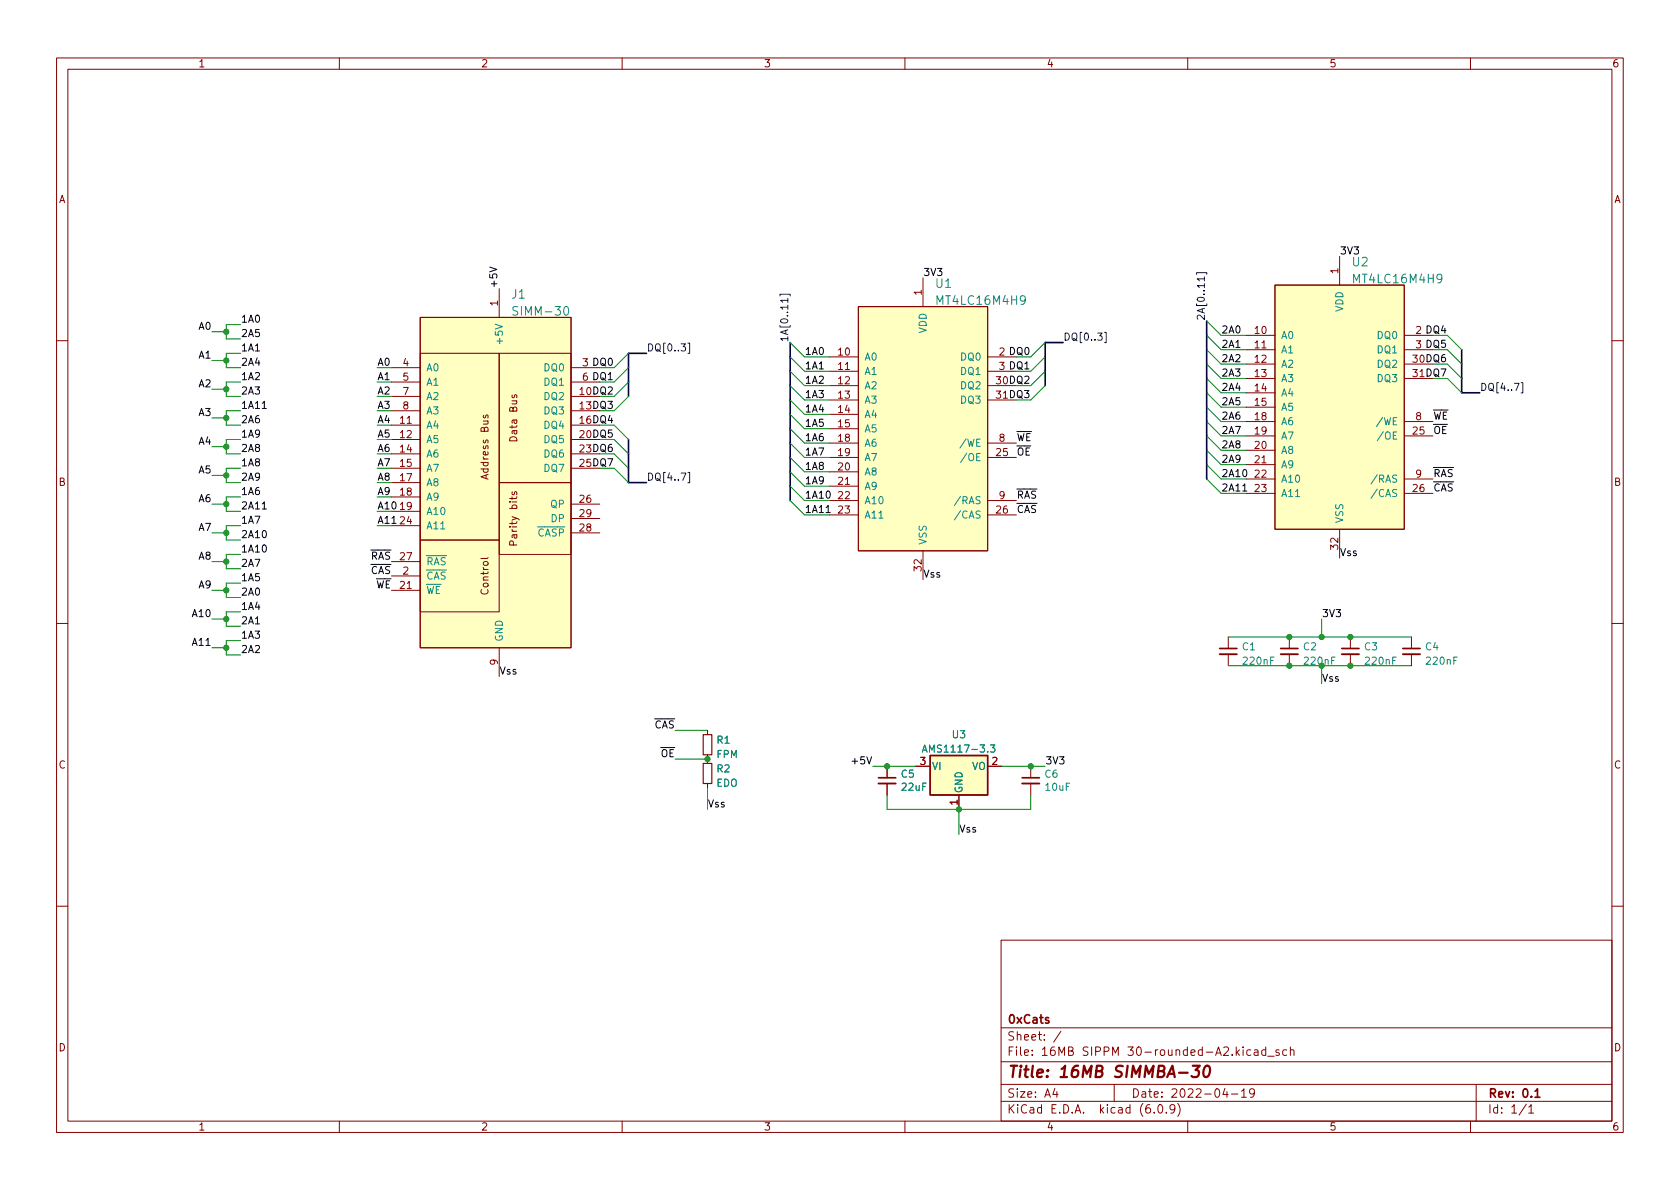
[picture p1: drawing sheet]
<svg xmlns="http://www.w3.org/2000/svg" width="297mm" height="210mm" viewBox="0 0 297 210" stroke-linecap="round" stroke-linejoin="round" font-family="sans-serif">
<g fill="none" stroke="#840000" stroke-width=".18">
<path d="M10 10.2h277v190.1h-277zM12 12.2h273v186.1h-273zM60 10.2v2M110 10.2v2M160 10.2v2M210 10.2v2M260 10.2v2M74.3 56.1h26.7v58.4h-26.7zM88.3 51v5.1M151.8 54.2h22.8v43.2h-22.8zM163.2 49.1v5.1M220.3 59.3h5.1"/>
<path d="M225.4 50.4h22.9v43.2h-22.9zM236.9 45.3v5.1M248.3 59.3h5.1M10 60.2h2M69.2 70.1h5.1M69.2 75.2h5.1M69.2 77.7h5.1M69.2 72.6h5.1M69.2 65h5.1M69.2 67.6h5.1M74.3 62.5h14v33h-14zM85.5 73.4v.3l.1 .2 .2-.1 .1-.4h.3v.5"/>
<path d="M88.3 62.5h12.7v22.8h-12.7zM90.6 69.9l-.1 .3 .2 .1h.2l.1-.4h.3v.4M101 70.1h5M101 75.2h5M101 77.7h5M101 72.6h5M101 65h5M101 67.6h5M146.7 63.1h5.1M146.7 65.7h5.1M146.7 68.2h5.1M146.7 70.7h5.1"/>
<path d="M146.7 73.3h5.1M146.7 75.8h5.1M146.7 78.4h5.1M174.6 63.1h5.1M174.6 65.7h5.1M174.6 68.2h5.1M174.6 70.7h5.1M174.6 78.4h5.1M220.3 61.8h5.1M220.3 64.4h5.1M220.3 66.9h5.1M220.3 69.5h5.1"/>
<path d="M220.3 72h5.1M220.3 74.5h5.1M220.3 77.1h5.1M220.3 79.6h5.1M248.3 61.8h5.1M248.3 64.4h5.1M248.3 66.9h5.1M248.3 74.5h5.1M248.3 77.1h5.1M285 60.2h2M69.2 80.3h5.1M69.2 82.8h5.1"/>
<path d="M69.2 85.3h5.1M69.2 87.9h5.1M69.2 90.4h5.1M69.2 93h5.1M69.2 99.3h5.1M74.3 95.5h14v12.7h-14zM86.3 98.6l-.2 .2h-1.1M88.3 85.3h12.7v12.7h-12.7zM90.6 87l-.1 .3 .2 .2 .2-.1 .1-.4h.3v.5M101 80.3h5M101 82.8h5M101 89.1h5"/>
<path d="M101 94.2h5M101 91.7h5M146.7 80.9h5.1M146.7 83.4h5.1M146.7 86h5.1M146.7 88.5h5.1M146.7 91.1h5.1M163.2 97.4v5.1M174.6 80.9h5.1M174.6 88.5h5.1M174.6 91.1h5.1M220.3 82.2h5.1"/>
<path d="M220.3 84.7h5.1M220.3 87.2h5.1M236.9 93.6v5.1M248.3 84.7h5.1M248.3 87.2h5.1M10 110.2h2M69.2 101.8h5.1M69.2 104.4h5.1M88.3 114.5v5.1M217.2 112.6v2.1M217.2 115.7v2M228 112.6v2.1"/>
<path d="M228 115.7v2M238.8 112.6v2.1M238.8 115.7v2M249.6 112.6v2.1M249.6 115.7v2M285 110.2h2M125.1 129.2v.7M125.1 133.5v1.5M125.1 138.6v.7M156.8 135.5v2M156.8 138.6v2M161.9 135.5h2.6"/>
<path d="M174.6 135.5h2.6M182.2 135.5v2M182.2 138.6v2M169.5 140.6v2.5M10 160.2h2M177 166.3h108v32h-108zM285 160.2h2M60 198.3v2M110 198.3v2M160 198.3v2M177 194.8h108M177 191.8h108"/>
<path d="M177 187.8h108M177 181.8h108M186.5 192.5l-.4 1h1M186.9 193v1M187.6 182.4l-1.3 1.9M197 191.8v3M204.1 196.7v.1M204.9 195.4l.2-.1a.81 .81 0 0 1 .6 .7 .81 .81 0 0 1-.3 .8h-.2a.81 .81 0 0 1-.6-.6 .81 .81 0 0 1 .3-.8zM206.2 196.7v.1M207.7 196l-.3 .3h-.3l-.2-.3 .1-.6 .4-.1 .2 .2a.99 .99 0 0 1-.3 1.3h-.3M208.2 195.1a1.72 1.72 0 0 1 0 2.3M210 198.3v2"/>
<path d="M216.6 192.5l-.4 1h.9M216.9 193v1M217.7 193.5h1.2M219.5 193l.4-.5v1.5M219.5 194h.9M221.1 185.7l-.4-.1-.3 .3v.4l.2 .3h.5M221.8 193.2l-.3 .3-.4-.1-.2-.2 .2-.6 .4-.1 .2 .2a.99 .99 0 0 1-.3 1.3h-.3M221.8 185.7h.6v.9M222.4 186l-.5 .1a.29 .29 0 0 0-.2 .2 .29 .29 0 0 0 .2 .3h.5M223.8 185.7l-.4-.1-.3 .3v.4l.1 .3h.6M223.8 185.1v1.5M224.1 186.8h1.2"/>
<path d="M226.1 185.7l-.3-.1-.2 .2v.3l.5 .1v.4h-.5M227.5 185.7l-.4-.1-.3 .3v.4l.1 .3h.6M228.1 185.8l.3-.2 .3 .1 .1 .9M228.1 185.1v1.5M260 198.3v2M261 191.8v6.5M269.9 195.3l-1.3 1.9M270.3 195.8l.4-.5v1.5M270.3 196.8h.9"/>
</g>
<path d="M215.6 114.7h3.1M226.4 114.7h3.1M237.2 114.7h3.1M248 114.7h3.1M155.3 137.5h3.1M180.7 137.5h3.1M271.4 193l.4-.5v1.5M271.4 194h.9" fill="none" stroke="#840000" stroke-width=".3"/>
<path d="M210.9 188.5h1.2l-.7 .7h.3l.2 .2 .1 .2-.2 .7-.3 .2h-.6l-.2-.2M213.1 188.7a.46 .46 0 0 1 .5-.2 .46 .46 0 0 1 .3 .3 1.15 1.15 0 0 1-.8 1.7l-.1-.1a1.54 1.54 0 0 1 .1-1.7z" fill="none" stroke="#840000" stroke-width=".4"/>
<g fill="#ffffc2" stroke="#ffffc2" stroke-width=".18">
<path d="M164.5 133.6h10.1v7h-10.1z"/>
<path d="M225.4 50.4h22.9v43.2h-22.9z"/>
<path d="M74.3 56.1h26.7v58.4h-26.7z"/>
<path d="M151.8 54.2h22.8v43.2h-22.8z"/>
</g>
<path d="M164.5 133.6h10.1v7h-10.1z" fill="none" stroke="#840000" stroke-width=".25"/>
<path d="M244.6 76.3l-1.1 1.7M170.9 80.1l-1.1 1.7M163.1 133l.4-1.3 .4 1.3M163.2 132.6h.6M175.1 131.7h.8l-.4 .5 .3 .1v.6l-.1 .1-.6-.1" fill="none" stroke="#008484" stroke-width=".18"/>
<path d="M124.3 129.9h1.6v3.6h-1.6zM124.3 135h1.6v3.6h-1.6z" fill="none" stroke="#840000" stroke-width=".2"/>
<path d="M215.6 115.7h3.1M226.4 115.7h3.1M237.2 115.7h3.1M248 115.7h3.1M155.3 138.6h3.1M180.7 138.6h3.1" fill="none" stroke="#840000" stroke-width=".33"/>
<path d="M137.9 52.3v-.3h1.8v.3M139.3 52.8v.7M195.3 58.8h.3v1.8h-.3M211.6 48.5v-.3h1.8v.3M213 48.9v.8M121.6 60.7h.3v1.8h-.3M269 67.7h.3v1.8h-.3M121.6 83.5h.3v1.9h-.3" fill="none" stroke="#000084" stroke-width=".18"/>
<path d="M86.6 47.2l1.3 .4-1.3 .5M46.4 72.2h.7M46.4 90h.7M146.1 90.6h.7M219.7 86.8h.8" fill="none" stroke="#000" stroke-width=".18"/>
<path d="M213.4 56.8v27.9M111.1 77.7v7.6h3.2M114.3 62.5h-3.2v7.6M139.7 60.6v27.9M188 60.6h-3.2v7.6M258.4 61.8v7.7h3.2" fill="none" stroke="#000084" stroke-width=".3"/>
<g fill="none" stroke="#008400" stroke-width=".18">
<path d="M37.5 58.7h2.5M42.5 57.4h-2.5v2.5h2.5M213.4 59.3l2.5 2.5h4.4M213.4 56.8l2.5 2.5h4.4M255.9 59.3l2.5 2.5M37.5 68.8h2.5M37.5 63.7h2.5M37.5 79h2.5M37.5 73.9h2.5M42.5 72.6h-2.5v2.6h2.5M42.5 67.6h-2.5v2.5h2.5M42.5 62.5h-2.5v2.5h2.5"/>
<path d="M42.5 77.7h-2.5v2.6h2.5M66.7 67.6h2.5M108.6 75.2l2.5 2.5M108.6 77.7l2.5 2.6M111.1 67.6l-2.5 2.5M111.1 70.1l-2.5 2.5M111.1 62.5l-2.5 2.5M111.1 65l-2.5 2.6M139.7 78.4l2.5 2.5h4.5M139.7 63.1l2.5 2.6h4.5M139.7 60.6l2.5 2.5h4.5M139.7 65.7l2.5 2.5h4.5"/>
<path d="M139.7 68.2l2.5 2.5h4.5M139.7 73.3l2.5 2.5h4.5M139.7 70.7l2.5 2.6h4.5M139.7 75.8l2.5 2.6h4.5M184.8 68.2l-2.6 2.5M184.8 65.7l-2.6 2.5M184.8 60.6l-2.6 2.5M184.8 63.1l-2.6 2.6M213.4 64.4l2.5 2.5h4.4M213.4 66.9l2.5 2.6h4.4M213.4 61.8l2.5 2.6h4.4M213.4 74.5l2.5 2.6h4.4"/>
<path d="M213.4 79.6l2.5 2.6h4.4M213.4 77.1l2.5 2.5h4.4M213.4 72l2.5 2.5h4.4M213.4 69.5l2.5 2.5h4.4M255.9 61.8l2.5 2.6M255.9 64.4l2.5 2.5M255.9 66.9l2.5 2.6M37.5 89.1h2.5M37.5 99.3h2.5M37.5 84.1h2.5M37.5 94.2h2.5M42.5 82.8h-2.5v2.5h2.5"/>
<path d="M42.5 87.9h-2.5v2.5h2.5M42.5 93h-2.5v2.5h2.5M42.5 98h-2.5v2.6h2.5M108.6 82.8l2.5 2.5M108.6 80.3l2.5 2.5M139.7 86l2.5 2.5h4.5M139.7 80.9l2.5 2.5h4.5M139.7 83.4l2.5 2.6h4.5M139.7 88.5l2.5 2.6h4.5M213.4 84.7l2.5 2.5h4.4M213.4 82.2l2.5 2.5h4.4M37.5 109.5h2.5"/>
<path d="M37.5 114.5h2.5M37.5 104.4h2.5M42.5 108.2h-2.5v2.5h2.5M42.5 103.1h-2.5v2.6h2.5M42.5 113.3h-2.5v2.5h2.5M217.2 117.7h32.4M217.2 112.6h32.4M233.7 109.5v3.1M233.7 117.7v3.2M119.4 129.2h5.7M119.4 134.2h5.7M125.1 139.3v3.8"/>
<path d="M154.3 135.5h7.6M177.2 135.5h7.6M156.8 140.6v2.5h25.4v-2.5M169.5 143.1v4.5"/>
</g>
<g fill="#008400" stroke="#008400" stroke-width=".18">
<circle cx="125.1" cy="134.2" r=".46"/>
<circle cx="238.8" cy="117.7" r=".46"/>
<circle cx="238.8" cy="112.6" r=".46"/>
<circle cx="233.7" cy="112.6" r=".46"/>
<circle cx="233.7" cy="117.7" r=".46"/>
<circle cx="182.2" cy="135.5" r=".46"/>
<circle cx="228" cy="117.7" r=".46"/>
<circle cx="228" cy="112.6" r=".46"/>
<circle cx="169.5" cy="143.1" r=".46"/>
<circle cx="156.8" cy="135.5" r=".46"/>
<circle cx="40" cy="79" r=".46"/>
<circle cx="40" cy="84.1" r=".46"/>
<circle cx="40" cy="94.2" r=".46"/>
<circle cx="40" cy="89.1" r=".46"/>
<circle cx="40" cy="58.7" r=".46"/>
<circle cx="40" cy="68.8" r=".46"/>
<circle cx="40" cy="73.9" r=".46"/>
<circle cx="40" cy="63.7" r=".46"/>
<circle cx="40" cy="99.3" r=".46"/>
<circle cx="40" cy="109.5" r=".46"/>
<circle cx="40" cy="104.4" r=".46"/>
<circle cx="40" cy="114.5" r=".46"/>
</g>
<text font-size="2.8" fill="#840000" x="178" y="190.6">Title: 16MB SIMMBA-30</text>
<g font-size="2.1" fill="#008484">
<text x="239.1" y="47.1">U2</text>
<text x="90.5" y="52.8">J1</text>
<text x="165.5" y="50.9">U1</text>
<text x="165.9" y="53.9">MT4LC16M4H9</text>
<text x="239.5" y="50.1">MT4LC16M4H9</text>
<text x="91.3" y="55.8">SIMM-30</text>
</g>
<g font-size="2.1" fill="#840000">
<text x="178" y="184">Sheet: /</text>
<text x="178" y="181">0xCats</text>
<text x="178" y="186.7">File: 16MB SIPPM 30-rounded-A2.kicad_sch</text>
<text x="178" y="196.9">KiCad E.D.A. kicad (6.0.9)</text>
<text x="178" y="194.1">Size: A4</text>
<text x="200" y="194.1">Date: 2022-04-19</text>
<text x="263" y="194.1">Rev: 0.1</text>
<text x="263" y="196.9">Id: 1/1</text>
</g>
<g font-size="1.8" fill="#840000">
<text x="35" y="11.9">1</text>
<text x="85" y="11.9">2</text>
<text x="135" y="11.9">3</text>
<text x="185" y="11.9">4</text>
<text x="235" y="11.9">5</text>
<text x="285" y="11.9">6</text>
<text x="10.3" y="35.9">A</text>
<text x="285.3" y="35.9">A</text>
<text x="162.9" y="52.2" transform="rotate(-90 162.9 52.2)">1</text>
<text x="236.6" y="48.4" transform="rotate(-90 236.6 48.4)">1</text>
<text x="88" y="54.1" transform="rotate(-90 88 54.1)">1</text>
<text x="221.9" y="59">10</text>
<text x="71.3" y="64.8">4</text>
<text x="148.2" y="62.9">10</text>
<text x="148.2" y="65.4">11</text>
<text x="221.9" y="61.6">11</text>
<text x="221.9" y="64.1">12</text>
<text x="71.3" y="67.3">5</text>
<text x="71.3" y="69.8">7</text>
<text x="148.2" y="67.9">12</text>
<text x="148.2" y="70.5">13</text>
<text x="221.9" y="66.7">13</text>
<text x="221.9" y="69.2">14</text>
<text x="221.9" y="71.7">15</text>
<text x="70.8" y="74.9">11</text>
<text x="70.8" y="77.5">12</text>
<text x="71.3" y="72.4">8</text>
<text x="91.4" y="77.7" transform="rotate(-90 91.4 77.7)">Data Bus</text>
<text x="148.2" y="73">14</text>
<text x="148.2" y="75.6">15</text>
<text x="221.9" y="74.3">18</text>
<text x="221.9" y="76.8">19</text>
<text x="249.8" y="76.8">25</text>
<text x="250.3" y="74.3">8</text>
<text x="70.8" y="80">14</text>
<text x="70.8" y="82.5">15</text>
<text x="148.2" y="78.1">18</text>
<text x="148.2" y="80.6">19</text>
<text x="148.2" y="83.2">20</text>
<text x="176.2" y="80.6">25</text>
<text x="176.7" y="78.1">8</text>
<text x="221.9" y="79.4">20</text>
<text x="221.9" y="81.9">21</text>
<text x="10.3" y="85.9">B</text>
<text x="70.8" y="85.1">17</text>
<text x="70.8" y="87.6">18</text>
<text x="86.4" y="84.4" transform="rotate(-90 86.4 84.4)">Address Bus</text>
<text x="102.5" y="88.9">26</text>
<text x="148.2" y="85.7">21</text>
<text x="148.2" y="88.3">22</text>
<text x="176.7" y="88.3">9</text>
<text x="221.9" y="84.4">22</text>
<text x="221.9" y="87">23</text>
<text x="249.8" y="87">26</text>
<text x="250.3" y="84.4">9</text>
<text x="285.3" y="85.9">B</text>
<text x="70.8" y="90.2">19</text>
<text x="70.8" y="92.7">24</text>
<text x="91.4" y="96" transform="rotate(-90 91.4 96)">Parity bits</text>
<text x="102.5" y="94">28</text>
<text x="102.5" y="91.4">29</text>
<text x="148.2" y="90.8">23</text>
<text x="176.2" y="90.8">26</text>
<text x="71.3" y="101.6">2</text>
<text x="162.9" y="100.9" transform="rotate(-90 162.9 100.9)">32</text>
<text x="236.6" y="97.1" transform="rotate(-90 236.6 97.1)">32</text>
<text x="86.4" y="105" transform="rotate(-90 86.4 105)">Control</text>
<text x="88" y="117.6" transform="rotate(-90 88 117.6)">9</text>
<text x="10.3" y="135.9">C</text>
<text x="162.7" y="135.2">3</text>
<text x="175.4" y="135.2">2</text>
<text x="285.3" y="135.9">C</text>
<text x="169.3" y="142.3" transform="rotate(-90 169.3 142.3)">1</text>
<text x="10.3" y="185.9">D</text>
<text x="285.3" y="185.9">D</text>
<text x="35" y="199.9">1</text>
<text x="85" y="199.9">2</text>
<text x="135" y="199.9">3</text>
<text x="185" y="199.9">4</text>
<text x="235" y="199.9">5</text>
<text x="285" y="199.9">6</text>
</g>
<g font-size="1.8">
<text x="236.9" y="45">3V3</text>
<text x="87.9" y="51" transform="rotate(-90 87.9 51)">+5V</text>
<text x="163.2" y="48.8">3V3</text>
<text x="35.2" y="58.3">A0</text>
<text x="42.5" y="59.6">2A5</text>
<text x="42.5" y="57">1A0</text>
<text x="215.9" y="59">2A0</text>
<text x="35.2" y="63.4">A1</text>
<text x="42.5" y="62.1">1A1</text>
<text x="42.5" y="64.7">2A4</text>
<text x="142.2" y="65.3">1A1</text>
<text x="142.2" y="62.8">1A0</text>
<text x="215.9" y="61.5">2A1</text>
<text x="215.9" y="64">2A2</text>
<text x="35.2" y="68.5">A2</text>
<text x="42.5" y="69.7">2A3</text>
<text x="42.5" y="67.2">1A2</text>
<text x="66.7" y="67.2">A1</text>
<text x="142.2" y="67.8">1A2</text>
<text x="142.2" y="70.4">1A3</text>
<text x="215.9" y="71.7">2A5</text>
<text x="215.9" y="66.6">2A3</text>
<text x="215.9" y="69.1">2A4</text>
<text x="35.2" y="73.6">A3</text>
<text x="42.5" y="72.3">1A11</text>
<text x="42.5" y="74.8">2A6</text>
<text x="42.5" y="77.4">1A9</text>
<text x="142.2" y="75.5">1A5</text>
<text x="142.2" y="72.9">1A4</text>
<text x="215.9" y="76.7">2A7</text>
<text x="215.9" y="74.2">2A6</text>
<text x="253.4" y="74.2">~{WE}</text>
<text x="253.4" y="76.7">~{OE}</text>
<text x="35.2" y="83.7">A5</text>
<text x="35.2" y="78.6">A4</text>
<text x="42.5" y="79.9">2A8</text>
<text x="42.5" y="82.4">1A8</text>
<text x="142.2" y="83.1">1A8</text>
<text x="142.2" y="80.5">1A7</text>
<text x="142.2" y="78">1A6</text>
<text x="179.7" y="80.5">~{OE}</text>
<text x="179.7" y="78">~{WE}</text>
<text x="215.9" y="81.8">2A9</text>
<text x="215.9" y="79.3">2A8</text>
<text x="35.2" y="88.8">A6</text>
<text x="42.5" y="87.5">1A6</text>
<text x="42.5" y="85">2A9</text>
<text x="142.2" y="85.6">1A9</text>
<text x="142.2" y="88.2">1A10</text>
<text x="179.7" y="88.2">~{RAS}</text>
<text x="215.9" y="84.4">2A10</text>
<text x="215.9" y="86.9">2A11</text>
<text x="253.4" y="84.4">~{RAS}</text>
<text x="253.4" y="86.9">~{CAS}</text>
<text x="35.2" y="93.9">A7</text>
<text x="42.5" y="95.1">2A10</text>
<text x="42.5" y="92.6">1A7</text>
<text x="42.5" y="90.1">2A11</text>
<text x="142.2" y="90.7">1A11</text>
<text x="179.7" y="90.7">~{CAS}</text>
<text x="35.2" y="99">A8</text>
<text x="42.5" y="100.2">2A7</text>
<text x="42.5" y="97.7">1A10</text>
<text x="64.1" y="99">~{RAS} 27</text>
<text x="64.1" y="101.5">~{CAS}</text>
<text x="236.9" y="98.3">Vss</text>
<text x="35.2" y="104">A9</text>
<text x="42.5" y="102.8">1A5</text>
<text x="42.5" y="105.3">2A0</text>
<text x="42.5" y="107.8">1A4</text>
<text x="65" y="104">~{WE} 21</text>
<text x="163.2" y="102.1">Vss</text>
<text x="34.2" y="109.1">A10</text>
<text x="42.5" y="110.4">2A1</text>
<text x="42.5" y="112.9">1A3</text>
<text x="233.7" y="109.1">3V3</text>
<text x="34.2" y="114.2">A11</text>
<text x="42.5" y="115.5">2A2</text>
<text x="88.3" y="119.3">Vss</text>
<text x="233.7" y="120.5">Vss</text>
<text x="114.3" y="128.8">~{CAS}</text>
<text x="115.4" y="133.9">~{OE}</text>
<text x="151.1" y="135.2">+5V</text>
<text x="184.8" y="135.2">3V3</text>
<text x="125.1" y="142.8">Vss</text>
<text x="169.5" y="147.2">Vss</text>
</g>
<g font-size="1.8" fill="#008484">
<text x="163.8" y="59" transform="rotate(-90 163.8 59)">VDD</text>
<text x="226.4" y="59.9">A0</text>
<text x="237.5" y="55.2" transform="rotate(-90 237.5 55.2)">VDD</text>
<text x="243.6" y="59.9">DQ0</text>
<text x="75.3" y="65.7">A0</text>
<text x="88.9" y="60.3" transform="rotate(-90 88.9 60.3)">+5V</text>
<text x="96.3" y="65.7">DQ0</text>
<text x="152.8" y="63.7">A0</text>
<text x="170" y="63.7">DQ0</text>
<text x="226.4" y="62.5">A1</text>
<text x="226.4" y="65">A2</text>
<text x="243.6" y="62.5">DQ1</text>
<text x="243.6" y="65">DQ2</text>
<text x="75.3" y="68.2">A1</text>
<text x="75.3" y="70.7">A2</text>
<text x="96.3" y="70.7">DQ2</text>
<text x="96.3" y="68.2">DQ1</text>
<text x="152.8" y="66.3">A1</text>
<text x="152.8" y="68.8">A2</text>
<text x="152.8" y="71.4">A3</text>
<text x="170" y="66.3">DQ1</text>
<text x="170" y="68.8">DQ2</text>
<text x="170" y="71.4">DQ3</text>
<text x="226.4" y="67.6">A3</text>
<text x="226.4" y="70.1">A4</text>
<text x="243.6" y="67.6">DQ3</text>
<text x="75.3" y="75.8">A4</text>
<text x="75.3" y="73.3">A3</text>
<text x="96.3" y="73.3">DQ3</text>
<text x="96.3" y="75.8">DQ4</text>
<text x="152.8" y="73.9">A4</text>
<text x="152.8" y="76.4">A5</text>
<text x="226.4" y="72.6">A5</text>
<text x="226.4" y="75.2">A6</text>
<text x="226.4" y="77.7">A7</text>
<text x="243.9" y="75.2">/WE</text>
<text x="244.2" y="77.7">/OE</text>
<text x="75.3" y="78.4">A5</text>
<text x="75.3" y="80.9">A6</text>
<text x="75.3" y="83.4">A7</text>
<text x="96.3" y="78.4">DQ5</text>
<text x="96.3" y="80.9">DQ6</text>
<text x="96.3" y="83.4">DQ7</text>
<text x="152.8" y="79">A6</text>
<text x="152.8" y="81.5">A7</text>
<text x="170.3" y="79">/WE</text>
<text x="170.6" y="81.5">/OE</text>
<text x="226.4" y="80.3">A8</text>
<text x="226.4" y="82.8">A9</text>
<text x="75.3" y="86">A8</text>
<text x="75.3" y="88.5">A9</text>
<text x="97.4" y="89.8">QP</text>
<text x="152.8" y="84.1">A8</text>
<text x="152.8" y="86.6">A9</text>
<text x="152.8" y="89.1">A10</text>
<text x="169.4" y="89.1">/RAS</text>
<text x="226.4" y="85.3">A10</text>
<text x="226.4" y="87.9">A11</text>
<text x="243" y="87.9">/CAS</text>
<text x="243" y="85.3">/RAS</text>
<text x="75.3" y="91.1">A10</text>
<text x="75.3" y="93.6">A11</text>
<text x="93.7" y="94.9">~{CASP}</text>
<text x="97.5" y="92.3">DP</text>
<text x="152.8" y="91.7">A11</text>
<text x="169.4" y="91.7">/CAS</text>
<text x="237.5" y="92.6" transform="rotate(-90 237.5 92.6)">VSS</text>
<text x="75.3" y="99.9">~{RAS}</text>
<text x="163.8" y="96.4" transform="rotate(-90 163.8 96.4)">VSS</text>
<text x="75.3" y="102.5">~{CAS}</text>
<text x="75.3" y="105">~{WE}</text>
<text x="88.9" y="113.5" transform="rotate(-90 88.9 113.5)">GND</text>
<text x="219.7" y="115">C1</text>
<text x="220" y="117.5">220nF</text>
<text x="230.5" y="115">C2</text>
<text x="230.7" y="117.5">220nF</text>
<text x="241.3" y="115">C3</text>
<text x="241.5" y="117.5">220nF</text>
<text x="252.1" y="115">C4</text>
<text x="252.3" y="117.5">220nF</text>
<text x="126.8" y="131.5">R1</text>
<text x="168.4" y="130.5">U3</text>
<text x="126.7" y="134">FPM</text>
<text x="126.8" y="136.6">R2</text>
<text x="159.4" y="137.5">C5</text>
<text x="164.1" y="133.1">AMS1117-3.3</text>
<text x="164.7" y="136.1">VI</text>
<text x="171.8" y="136.1">VO</text>
<text x="184.8" y="137.5">C6</text>
<text x="126.6" y="139.1">EDO</text>
<text x="159.5" y="139.8">22uF</text>
<text x="170.2" y="140.3" transform="rotate(-90 170.2 140.3)">GND</text>
<text x="184.9" y="139.8">10uF</text>
</g>
<g font-size="1.8" fill="#000084">
<text x="213" y="56.8" transform="rotate(-90 213 56.8)">2A[0..11]</text>
<text x="114.3" y="62.1">DQ[0..3]</text>
<text x="139.4" y="60.6" transform="rotate(-90 139.4 60.6)">1A[0..11]</text>
<text x="188" y="60.2">DQ[0..3]</text>
<text x="261.6" y="69.1">DQ[4..7]</text>
<text x="114.3" y="85">DQ[4..7]</text>
</g>
<g font-size="1.8" fill="#008400">
<text x="250.3" y="59">2 DQ4</text>
<text x="66.7" y="64.7">A0</text>
<text x="103" y="64.8">3 DQ0</text>
<text x="176.7" y="62.9">2 DQ0</text>
<text x="176.7" y="65.4">3 DQ1</text>
<text x="249.8" y="64.1">30 DQ6</text>
<text x="250.3" y="61.6">3 DQ5</text>
<text x="66.7" y="69.7">A2</text>
<text x="102.5" y="69.8">10 DQ2</text>
<text x="103" y="67.3">6 DQ1</text>
<text x="176.2" y="67.9">30 DQ2</text>
<text x="176.2" y="70.5">31 DQ3</text>
<text x="249.8" y="66.7">31 DQ7</text>
<text x="66.7" y="72.3">A3</text>
<text x="66.7" y="74.8">A4</text>
<text x="66.7" y="77.4">A5</text>
<text x="102.5" y="72.4">13 DQ3</text>
<text x="102.5" y="74.9">16 DQ4</text>
<text x="102.5" y="77.5">20 DQ5</text>
<text x="66.7" y="82.4">A7</text>
<text x="66.7" y="79.9">A6</text>
<text x="102.5" y="80">23 DQ6</text>
<text x="102.5" y="82.5">25 DQ7</text>
<text x="66.7" y="85">A8</text>
<text x="66.7" y="87.5">A9</text>
<text x="66.7" y="92.6">A11</text>
<text x="66.7" y="90.1">A10</text>
</g>
</svg>
